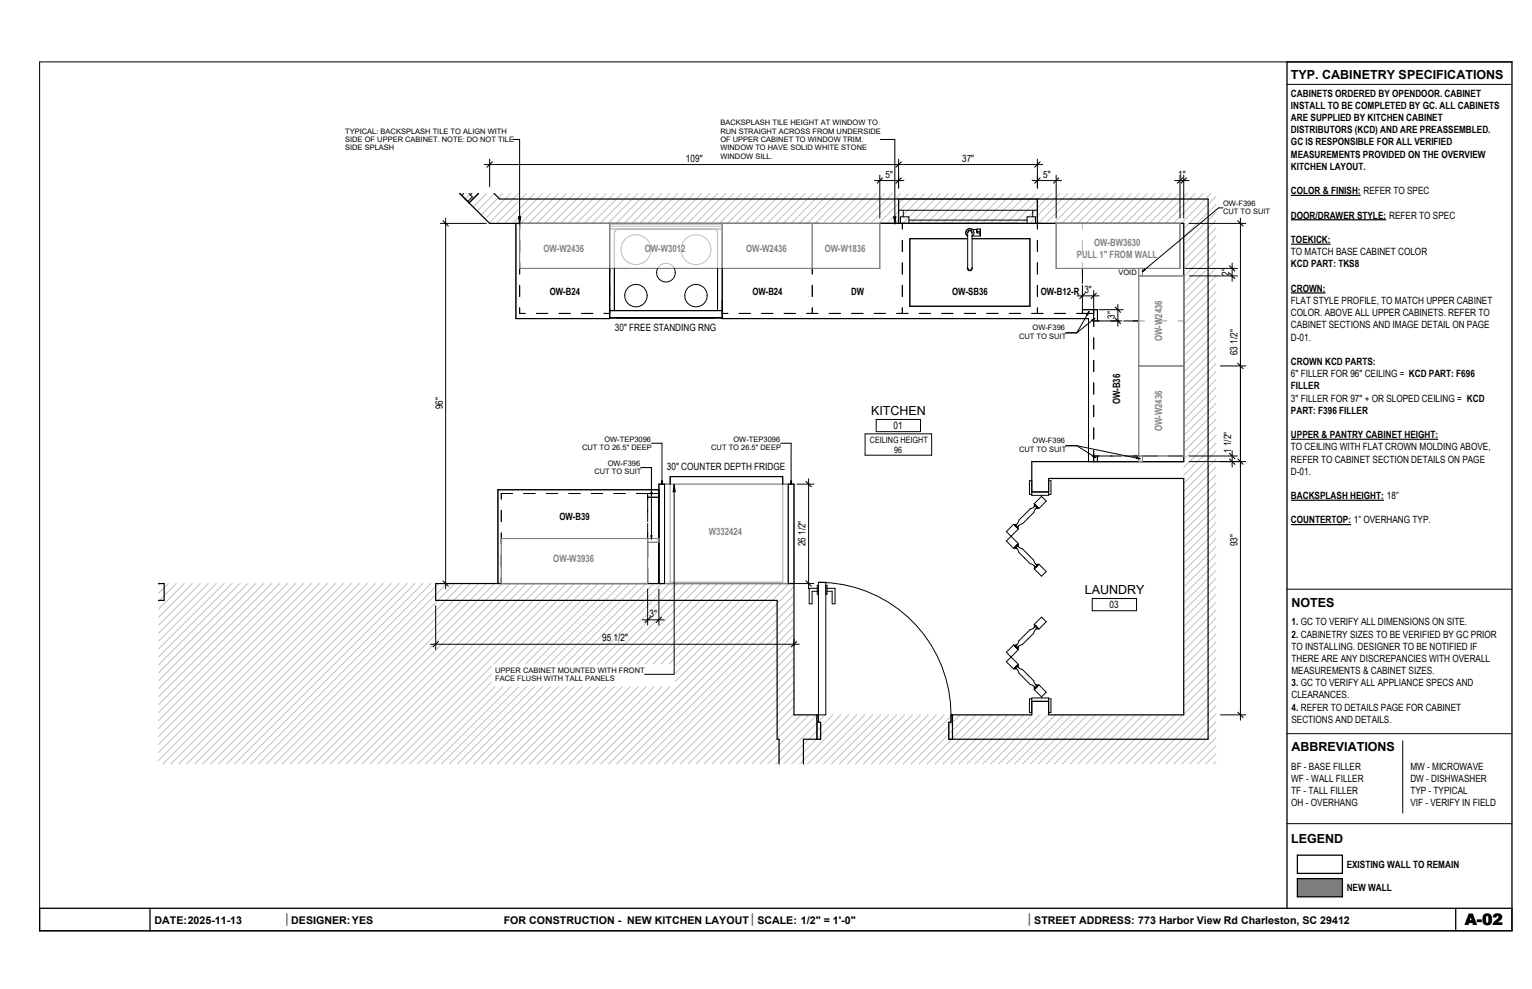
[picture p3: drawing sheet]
<svg xmlns="http://www.w3.org/2000/svg" width="432mm" height="279mm" viewBox="0 0 432 279" stroke-linecap="round" stroke-linejoin="round" font-family="sans-serif">
<path d="M203.7 63v1.6" fill="none" stroke="#fafafa" stroke-width=".28"/>
<g fill="none" stroke="#bdbdbd" stroke-width=".28">
<path d="M146.6 63h10M172 75.7v-12.7h31.7v21.7M172 64.6h31.7M172 63.8h31.7M172 63.3h31.7M173.3 65.9v9.8M173.7 65l.9-.4-.9 .4-.4 .9zM185.5 75.7a2.62 2.62 0 0 1 2.3-1.4 2.62 2.62 0 0 1 2.4 1.4M201.3 64.6l.8 .3 .3 .8v10M212.5 63h35.7M229.1 63v1.6M229.1 67.8v3.2"/>
<path d="M229.1 74.1v1.6M287.1 63h46.8v67.2M305.3 63v1.6M305.3 67.8v3.2M305.3 74.1v1.6M321.2 90.5h1.6M325.9 90.5h3.2M332.3 90.5h1.6M189 136.6h31.8v27.6h-31.8zM321.2 128.6h1M321.2 130.2h1M182.7 151.9v1.1"/>
<path d="M140.4 164.6h45.4"/>
<circle cx="179.4" cy="70.4" r="4.2"/>
<circle cx="196.3" cy="70.4" r="4.2"/>
</g>
<path d="M156.6 63h15.4v1.6M212.5 63h-8.8v12.7" fill="none" stroke="#ededed" stroke-width=".28"/>
<g fill="none" stroke="#000" stroke-width=".28">
<path d="M129.6 54.6l2.7 2.6 2.6-2.6M130.8 54.6l-.6 .6M132.3 54.6l.9 .9-1.3 1.3M133.1 54.6l-.4 .4M134.9 54.6h.1M253.4 59.3h39.2M254.8 59.3v1.9M291.3 59.3v1.9M146.6 64.6v-1.6h-1.1v26.9h26.5v-14.2M146.6 67.8v3.2M146.6 74.1v3.2M173.3 75.7v11.9"/>
<path d="M185.5 75.7a2.64 2.64 0 0 0 2.3 3.9 2.64 2.64 0 0 0 2.4-3.9M202.4 75.7v11.9M203.7 75.7v14.2h103.3v40.3h14.2M229.1 75.7v1.6M248.2 63h85.7M253.4 63v-6.9h39.2v8.5M254 63v-1.8h2.4v1.8M254.5 63v1.6M254.5 67.8v3.2M254.5 74.1v3.2M256.4 62.1h33.3M272.4 65.7l.1 .5 .4 .4"/>
<path d="M272.4 65.7a1.16 1.16 0 0 1 1.7-1.1 1.16 1.16 0 0 1 .1 2h2.3v-1v.8M272.9 65.5v10.2M272.9 75.4a.7 .7 0 0 0 .6 1 .7 .7 0 0 0 .7-1M272.9 65.5v.1M272.9 67.3h-16.3v19.1h33.9v-19.1h-16.3M272.9 65.5h.1M272.9 65.4a.62 .62 0 0 1 .6-.5 .62 .62 0 0 1 .7 .5M273.1 65.5l.1-.3 .3-.2 .4 .2 .1 .3M273.1 75.7l.1 .4 .3 .1 .4-.1 .1-.4M274.2 65.5h.1M274.2 65.5v10.2M274.2 65.5v.1"/>
<path d="M275.5 64.8v.8M275.5 65.6h.2M275.5 64.8h.1M275.5 64.6l-1.2 .1a1.16 1.16 0 0 0-1.3-.1 1.16 1.16 0 0 0-.6 1.1M275.5 65.6v-1h1v1.8M275.7 65.4h.8v.3h-.8zM276.5 64.8v1.5M276.5 64.6v1.8M289.7 63v-1.8h2.4v1.8M292.6 67.8v3.2M292.6 74.1v3.2M305.3 75.7v4.2"/>
<path d="M146.6 86.8v1.6h1.5M146.6 80.5v3.2M151.3 88.4h3.2M157.7 88.4h3.1M164 88.4h3.2M170.4 88.4h1.6M172 89.6h31.7M172 87.6h31.7M203.7 88.4h1.6M208.5 88.4h3.1M214.8 88.4h3.2M221.2 88.4h3.1"/>
<path d="M227.5 88.4h3.2M229.1 80.5v3.2M229.1 86.8v1.6M233.9 88.4h3.1M240.2 88.4h3.2M246.6 88.4h3.1M252.9 88.4h3.2M254.5 80.5v3.2M254.5 86.8v1.6M259.3 88.4h3.1M265.6 88.4h3.2M272 88.4h3.1"/>
<path d="M278.3 88.4h3.2M284.7 88.4h3.1M291 88.4h3.2M292.6 80.5v3.2M292.6 86.8v1.6M297.4 88.4h3.1M303.7 88.4h4.8M305.3 80.5v7.9M305.3 87.4h4.2v3.1M308.5 87.4v4.7M308.5 95.3v3.2M308.5 90.5h7.9"/>
<path d="M316.9 90.5h4.3M308.5 101.6v3.2M308.5 108v3.2M308.5 114.3v3.2M144.6 139.2h-3.2v1.6M147.7 139.2h3.2M154.1 139.2h3.2M160.4 139.2h3.2M166.8 139.2h3.2M173.1 139.2h3.2M179.5 139.2h6.3M182.7 139.2v7.9"/>
<path d="M185.8 138.2h-45.4v26.4h47v-28h-1.6v28M189 136.6v-2.2h31.8v2.2M222.3 136.6h1.6v28h-1.6zM291 139.5h-.7v-3.9h.7v4.1h4.8v-4.1h.6v3.9h-.6M291 138.8h4.8M308.5 120.7v3.2M308.5 127v3.2M308.5 128.6h7.9M309.5 128.6v1.6M316.9 128.6h4.3M322.2 128.6h4.3M322.2 130.2h11.7"/>
<path d="M329.6 128.6h4.3M141.4 144v3.1M141.4 150.3v3.2M141.4 156.7v3.1M182.7 147.7v4.2M182.7 153v4.2M182.7 140.3h3.1M285.9 147.9l-2.1 2.1 3.4 3.4-1.3 1.3-2.1-2.1 3.4-3.4zM286.1 154.5l.3 .2 .3-.1M286.3 154.3l.6 .5 .4 1 3.2 3.2 1 .4 .6 .6M286.6 148h-.5M286.6 148h.1"/>
<path d="M286.8 153.8l.6 .6 1 .4 3.1 3.2 .5 1 .6 .6M287.1 153.5l.2 .3-.2 .3M287.1 148.5h.1M287.1 148.5v.5M291.7 142.1l2.1-2.1 1.3 1.4-2.1 2zM291.7 142.8l.1 .1M291.8 159.7v.6M291.8 142.3l-.1 .5M292.1 142.5l-.6 .6-.9 .4-3.2 3.2-.5 1-.6 .6M292.3 143.3v.1M292.6 143l-.6 .6-.4 .9-3.2 3.2-1 .5-.6 .6M292.8 159.3h-.5"/>
<path d="M292.8 159.3h.1M292.8 143.3l-.5 .1M293 159.1l2.1 2.1-1.3 1.3-2.1-2zM141.4 163v1.6M182.7 160.4v4.2M230.5 166h-2.3v4.3h.8v-3.5h1.5M230.8 164.3a37.4 37.4 0 0 1 37.4 37.3M230.8 164.3h2.1v37.3h-2.5v6.9h1.1v-4.8h-.7zM230.8 165.1h-.3v2.5h.3M232.9 165.1h.4v2.5h-.4M233.3 166h2.2v4.3h-.8v-3.5h-1.4M291.7 176.2l2.1-2.1 1.3 1.3-2.1 2.1z"/>
<path d="M291.8 176.3v.6M292.1 176.6l-.6 .6-1 .4-3.2 3.2-.4 1-.6 .5M292.3 177.3h.5M292.6 177l-.6 .6-.5 1-3.1 3.2-1 .4-.6 .6M292.8 177.3h.1M285.9 181.9l1.3 1.3-3.4 3.5 2.1 2 1.3-1.3-3.4-3.4zM286.1 188.6h.5M286.3 188.3l.6 .6 .5 1 3.2 3.2 .9 .4 .6 .6M286.6 188.6h.1M286.7 182l-.3-.1-.3 .2M286.8 187.8l.6 .6 1 .5 3.2 3.2 .4 .9 .6 .6M287.1 187.6v.5"/>
<path d="M287.1 188.1h.1M287.1 182.5l.2 .3-.2 .3M291 197.1h-.7v3.9h.7v-4.1h4.8v4.1h.6v-3.9h-.6M291 197.8h4.8M291.7 193.8l.1 .5M291.8 193.7l-.1 .1M292.3 193.3l.2-.1 .3 .1M293 193.2l2.1 2.1-1.3 1.3-2.1-2.1zM268.2 201.6h.4v6.9h-1v-4.8h.6z"/>
<circle cx="179.4" cy="83.4" r="3.2"/>
<circle cx="196.3" cy="83.4" r="3.2"/>
</g>
<path d="M231.1 63h17.1" fill="none" stroke="#bdbdbd" stroke-width=".34"/>
<path d="M172 63v12.7M203.7 63v12.7M229.1 63v12.7M321.2 77.8h1M321.2 75.7h1M321.2 103.2h12.7M321.2 128.6h1M182.7 151.9v1.1" fill="none" stroke="#dedede" stroke-width=".28"/>
<path d="M286.2 148.2l-2 2.1M286.3 152.4l-1.3 1.3M294.1 140.4l-2.1 2M294 174.3l-2 2.1M294.8 160.9l-1.4 1.3M286.2 182.2l-2.1 2.1M286.2 186.4l-1.3 1.3M294.7 194.9l-1.3 1.3" fill="none" stroke="#fff" stroke-width=".28"/>
<g fill="none" stroke="#c0c0c0" stroke-width=".28">
<path d="M130.6 54.6l-.5 .4M132.8 54.6l-1.6 1.5M135.1 54.6l-2.7 2.7M137.3 54.6l-3.8 3.8M139.5 54.6l-4.9 4.9M141.8 54.6l-6.1 6M144 54.6l-7.2 7.2M146.3 54.6l-8.3 8.3M148.5 54.6l-8.4 8.4M150.8 54.6l-8.5 8.4M153 54.6l-8.4 8.4M155.3 54.6l-8.5 8.4"/>
<path d="M157.5 54.6l-8.4 8.4M159.8 54.6l-8.5 8.4M162 54.6l-8.5 8.4M164.2 54.6l-8.4 8.4M166.5 54.6l-8.5 8.4M168.7 54.6l-8.4 8.4M171 54.6l-8.5 8.4M173.2 54.6l-8.4 8.4M175.5 54.6l-8.5 8.4M177.7 54.6l-8.4 8.4M180 54.6l-8.5 8.4M182.2 54.6l-8.4 8.4"/>
<path d="M184.4 54.6l-8.4 8.4M186.7 54.6l-8.5 8.4M188.9 54.6l-8.4 8.4M191.2 54.6l-8.5 8.4M193.4 54.6l-8.4 8.4M195.7 54.6l-8.5 8.4M197.9 54.6l-8.4 8.4M200.2 54.6l-8.5 8.4M202.4 54.6l-8.4 8.4M204.6 54.6l-8.4 8.4M206.9 54.6l-8.5 8.4M209.1 54.6l-8.4 8.4"/>
<path d="M211.4 54.6l-8.5 8.4M213.6 54.6l-8.4 8.4M215.9 54.6l-8.5 8.4M218.1 54.6l-8.4 8.4M220.4 54.6l-8.5 8.4M222.6 54.6l-8.4 8.4M224.9 54.6l-8.5 8.4M227.1 54.6l-8.5 8.4M229.3 54.6l-8.4 8.4M231.6 54.6l-8.5 8.4M233.8 54.6l-8.4 8.4M236.1 54.6l-8.5 8.4"/>
<path d="M238.3 54.6l-8.4 8.4M240.6 54.6l-8.5 8.4M242.8 54.6l-8.4 8.4M245.1 54.6l-8.5 8.4M247.3 54.6l-8.4 8.4M249.5 54.6l-8.4 8.4M251.8 54.6l-8.5 8.4M254 54.6l-8.4 8.4M256.3 54.6l-8.5 8.4M258.5 54.6l-8.4 8.4M260.8 54.6l-8.5 8.4M263 54.6l-8.4 8.4"/>
<path d="M265.3 54.6l-8.5 8.4M267.5 54.6l-8.4 8.4M269.7 54.6l-8.4 8.4M272 54.6l-8.5 8.4M274.2 54.6l-8.4 8.4M276.5 54.6l-8.5 8.4M278.7 54.6l-8.4 8.4M281 54.6l-8.5 8.4M283.2 54.6l-8.4 8.4M285.5 54.6l-8.5 8.4M287.7 54.6l-8.4 8.4M290 54.6l-8.5 8.4"/>
<path d="M292.2 54.6l-8.4 8.4M294.4 54.6l-8.4 8.4M296.7 54.6l-8.5 8.4M298.9 54.6l-8.4 8.4M301.2 54.6l-8.5 8.4M303.4 54.6l-8.4 8.4M305.7 54.6l-8.5 8.4M307.9 54.6l-8.4 8.4M310.2 54.6l-8.5 8.4M312.4 54.6l-8.4 8.4M314.6 54.6l-8.4 8.4M316.9 54.6l-8.5 8.4"/>
<path d="M319.1 54.6l-8.4 8.4M321.4 54.6l-8.5 8.4M323.6 54.6l-8.4 8.4M325.9 54.6l-8.5 8.4M328.1 54.6l-8.4 8.4M330.4 54.6l-8.5 8.4M332.6 54.6l-8.4 8.4M334.9 54.6l-8.5 8.4M337.1 54.6l-8.5 8.4M339.3 54.6l-8.4 8.4M341.6 54.6l-8.5 8.4M343 55.4l-9.1 9.1"/>
<path d="M343 57.7l-9.1 9.1M343 59.9l-9.1 9.1M343 62.1l-9.1 9.2M343 64.4l-9.1 9.1M343 66.6l-9.1 9.2M343 68.9l-9.1 9.1M343 71.1l-9.1 9.1M343 73.4l-9.1 9.1M343 75.6l-9.1 9.1M343 77.9l-9.1 9.1M343 80.1l-9.1 9.1M343 82.4l-9.1 9.1"/>
<path d="M343 84.6l-9.1 9.1M343 86.8l-9.1 9.2M343 89.1l-9.1 9.1M343 91.3l-9.1 9.1M343 93.6l-9.1 9.1M343 95.8l-9.1 9.1M343 98.1l-9.1 9.1M343 100.3l-9.1 9.1M343 102.6l-9.1 9.1M343 104.8l-9.1 9.1M343 107l-9.1 9.2M343 109.3l-9.1 9.1"/>
<path d="M343 111.5l-9.1 9.1M343 113.8l-9.1 9.1M343 116l-9.1 9.1M343 118.3l-9.1 9.1M343 120.5l-9.1 9.1M343 122.8l-9.1 9.1M343 125l-9.1 9.1M343 127.2l-9.1 9.2M343 129.5l-9.1 9.1M343 131.7l-9.1 9.2M343 134l-9.1 9.1M343 136.2l-9.1 9.1"/>
<path d="M343 138.5l-9.1 9.1M343 140.7l-9.1 9.1M343 143l-9.1 9.1M343 145.2l-9.1 9.1M343 147.5l-9.1 9.1M343 149.7l-9.1 9.1M343 151.9l-9.1 9.2M343 154.2l-9.1 9.1M343 156.4l-9.1 9.1M343 158.7l-9.1 9.1M45.2 164.6l-.5 .5M47.5 164.6l-2.8 2.8"/>
<path d="M49.7 164.6l-5 5M52 164.6l-7.3 7.3M54.2 164.6l-9.5 9.5M56.4 164.6l-11.7 11.7M58.7 164.6l-14 14M60.9 164.6l-16.2 16.2M63.2 164.6l-18.5 18.5M65.4 164.6l-20.7 20.7M67.7 164.6l-23 23M69.9 164.6l-25.2 25.2M72.2 164.6l-27.5 27.5M74.4 164.6l-29.7 29.7"/>
<path d="M76.6 164.6l-31.9 32M78.9 164.6l-34.2 34.2M81.1 164.6l-36.4 36.4M83.4 164.6l-38.7 38.7M85.6 164.6l-40.9 40.9M87.9 164.6l-43.2 43.2M90.1 164.6l-45.4 45.4M92.4 164.6l-47.7 47.7M94.6 164.6l-49.9 49.9M96.9 164.6l-51 50.9M99.1 164.6l-50.9 50.9M101.3 164.6l-50.9 50.9"/>
<path d="M103.6 164.6l-50.9 50.9M105.8 164.6l-50.9 50.9M108.1 164.6l-50.9 50.9M110.3 164.6l-50.9 50.9M112.6 164.6l-50.9 50.9M114.8 164.6l-50.9 50.9M117.1 164.6l-51 50.9M119.3 164.6l-50.9 50.9M121.5 164.6l-50.9 50.9M123.8 164.6l-50.9 50.9M126 164.6l-50.9 50.9M128.3 164.6l-50.9 50.9"/>
<path d="M130.5 164.6l-50.9 50.9M132.8 164.6l-50.9 50.9M135 164.6l-50.9 50.9M137.3 164.6l-51 50.9M139.5 164.6l-50.9 50.9M141.8 164.6l-51 50.9M144 164.6l-50.9 50.9M146.2 164.6l-50.9 50.9M148.5 164.6l-50.9 50.9M150.7 164.6l-50.9 50.9M153 164.6l-50.9 50.9M155.2 164.6l-50.9 50.9"/>
<path d="M157.5 164.6l-50.9 50.9M159.7 164.6l-50.9 50.9M162 164.6l-22.8 22.7M164.2 164.6l-22.7 22.7M166.4 164.6l-22.7 22.7M168.7 164.6l-22.7 22.7M170.9 164.6l-22.7 22.7M173.2 164.6l-22.7 22.7M175.4 164.6l-22.7 22.7M177.7 164.6l-22.8 22.7M179.9 164.6l-22.7 22.7M182.2 164.6l-22.8 22.7"/>
<path d="M184.4 164.6l-22.7 22.7M186.6 164.6l-22.7 22.7M188.9 164.6l-22.7 22.7M191.1 164.6l-22.7 22.7M193.4 164.6l-22.7 22.7M195.6 164.6l-22.7 22.7M197.9 164.6l-22.8 22.7M200.1 164.6l-22.7 22.7M202.4 164.6l-22.8 22.7M204.6 164.6l-22.7 22.7M206.9 164.6l-22.8 22.7M209.1 164.6l-22.7 22.7"/>
<path d="M211.3 164.6l-22.7 22.7M213.6 164.6l-23.1 23.1M215.8 164.6l-25.3 25.3M218.1 164.6l-27.6 27.6M220.3 164.6l-50.9 50.9M222.6 164.6l-50.9 50.9M223.9 165.5l-50 50M223.9 167.7l-47.8 47.8M223.9 170l-45.5 45.5M223.9 172.2l-43.3 43.3M223.9 174.5l-41 41M223.9 176.7l-38.8 38.8"/>
<path d="M223.9 179l-36.5 36.5M343 160.9l-9.1 9.1M343 163.2l-9.1 9.1M343 165.4l-9.1 9.1M343 167.7l-9.1 9.1M343 169.9l-9.1 9.1M343 172.1l-9.1 9.2M343 174.4l-9.1 9.1M343 176.6l-9.1 9.2M343 178.9l-9.1 9.1M138.7 187.9l-27.7 27.6M138.7 190.2l-25.4 25.3"/>
<path d="M138.7 192.4l-23.2 23.1M139.6 193.7l-21.8 21.8M141.9 193.7l-21.9 21.8M144.1 193.7l-21.8 21.8M146.3 193.7l-21.8 21.8M148.6 193.7l-21.8 21.8M150.8 193.7l-21.8 21.8M153.1 193.7l-21.9 21.8M155.3 193.7l-21.8 21.8M157.6 193.7l-21.9 21.8M159.8 193.7l-21.8 21.8M162.1 193.7l-21.9 21.8"/>
<path d="M164.3 193.7l-21.8 21.8M166.6 193.7l-21.9 21.8M168.8 193.7l-21.8 21.8M171 193.7l-21.8 21.8M173.3 193.7l-21.8 21.8M175.5 193.7l-21.8 21.8M177.8 193.7l-21.9 21.8M180 193.7l-21.8 21.8M182.3 193.7l-21.9 21.8M184.5 193.7l-21.8 21.8M186.8 193.7l-21.9 21.8M189 193.7l-21.8 21.8"/>
<path d="M223.9 181.2l-34.3 34.3M223.9 183.4l-32 32.1M223.9 185.7l-29.8 29.8M223.9 187.9l-27.6 27.6M223.9 190.2l-25.3 25.3M223.9 192.4l-23.1 23.1M223.9 194.7l-20.8 20.8M223.9 196.9l-18.6 18.6M223.9 199.2l-16.3 16.3M343 181.1l-9.1 9.1M343 183.4l-9.1 9.1M343 185.6l-9.1 9.1"/>
<path d="M343 187.9l-9.1 9.1M343 190.1l-9.1 9.1M343 192.4l-9.1 9.1M343 194.6l-20.9 20.9M343 196.8l-18.7 18.7M343 199.1l-16.4 16.4M223.9 201.4l-14.1 14.1M225.9 201.6l-13.8 13.9M228.2 201.6l-13.9 13.9M230.4 201.6l-13.8 13.9M232.7 201.6l-13.9 13.9M234.9 201.6l-13.9 13.9"/>
<path d="M237.2 201.6l-13.9 13.9M239.4 201.6l-13.9 13.9M241.6 201.6l-13.8 13.9M243.9 201.6l-13.9 13.9M246.1 201.6l-13.8 13.9M248.4 201.6l-13.9 13.9M250.6 201.6l-13.8 13.9M252.9 201.6l-13.9 13.9M255.1 201.6l-13.9 13.9M257.4 201.6l-13.9 13.9M259.6 201.6l-13.9 13.9M261.9 201.6l-13.9 13.9"/>
<path d="M264.1 201.6l-13.9 13.9M266.3 201.6l-13.8 13.9M268.6 201.6l-13.9 13.9M270.8 201.6l-13.8 13.9M273.1 201.6l-13.9 13.9M275.3 201.6l-13.9 13.9M277.6 201.6l-13.9 13.9M279.8 201.6l-13.9 13.9M282.1 201.6l-13.9 13.9M284.3 201.6l-13.9 13.9M286.5 201.6l-13.8 13.9M288.8 201.6l-13.9 13.9"/>
<path d="M291 201.6l-13.8 13.9M293.3 201.6l-13.9 13.9M295.5 201.6l-13.8 13.9M297.8 201.6l-13.9 13.9M300 201.6l-13.9 13.9M302.3 201.6l-13.9 13.9M304.5 201.6l-13.9 13.9M306.8 201.6l-13.9 13.9M309 201.6l-13.9 13.9M311.2 201.6l-13.8 13.9M313.5 201.6l-13.9 13.9M315.7 201.6l-13.8 13.9"/>
<path d="M318 201.6l-13.9 13.9M320.2 201.6l-13.9 13.9M322.5 201.6l-13.9 13.9M324.7 201.6l-13.9 13.9M327 201.6l-13.9 13.9M329.2 201.6l-13.9 13.9M331.4 201.6l-13.8 13.9M333.7 201.6l-13.9 13.9M343 201.3l-14.2 14.2M343 203.6l-12 11.9M343 205.8l-9.7 9.7M343 208.1l-7.5 7.4"/>
<path d="M343 210.3l-5.2 5.2M343 212.6l-3 2.9M343 214.8l-.7 .7"/>
</g>
<path d="M134.9 54.6l-2.6 2.6 5.8 5.8h93M139.4 54.6l1.5 1.5h112.5v6.9h-5.2M292.6 56.1h48.1v152.4h-72.1v-6.9h22.4v-3.8h4.8v3.8h38.1v-66.6h-38.1v3.8h-4.8v-8.6h42.9v-67.2h-41.3zM44.7 164.6h1.6v4.8h-1.6M219.7 215.5v-7h-.5v-39.1h-96.3v-4.8h101v37h6.5v6.9h-3.8v7" fill="none" stroke="#000" stroke-width=".34"/>
<path d="M146.6 63h101.6v12.7h-101.6zM172 63v12.7M203.7 63v12.7M229.1 63v12.7M297.9 63h34.9v12.7h-34.9zM321.2 77.8h12.7v50.8h-12.7M321.2 75.7v54.5h1v-1.6M322.2 75.7v2.1M321.2 103.2h12.7M187.4 136.6h34.9v28h-34.9zM182.7 151.9v12.7h-41.3v-12.7h44.4v1.1h-3.1" fill="none" stroke="#808080" stroke-width=".28"/>
<g fill="#fff">
<path d="M173.4 90.7h28.9v3.4h-28.9z"/>
<path d="M188.1 129.8h33.7v3.4h-33.7z"/>
<path d="M247.1 118.3h12.5v3.5h-12.5z"/>
</g>
<path d="M136.6 46.4h157.5M138.1 44.9v7.8M253.4 44.9v8.2M292.6 44.9v8.2M335.4 63h16M349.9 61.5v141.6M247.1 118.3h12.5v3.5h-12.5zM344.2 103.2h7.2M244 122.4h18.8v6h-18.8zM344.2 130.2h7.2M344.2 201.6h7.2" fill="none" stroke="#000" stroke-width=".28"/>
<path d="M138.8 45.7l-1.5 1.5M254.2 45.7l-1.5 1.5M293.3 45.7l-1.5 1.5M349.1 62.3l1.5 1.5M349.1 102.5l1.5 1.5M349.1 129.5l1.5 1.5M349.1 200.9l1.5 1.5" fill="none" stroke="#000" stroke-width=".3"/>
<path d="M308.1 168.8h12.5v3.5h-12.5z" fill="#fff"/>
<g fill="none" stroke="#000" stroke-width=".28">
<path d="M144.8 39.3h1.8v23.8M248.3 39.3h4.1v23.8M246.7 50.9h8.2M248.2 49.4v12.1M253.4 49.4v3.7M291.1 50.9h8.3M292.6 49.4v3.7M297.9 49.4v12.1M331.3 50.9h4.1M332.8 49.4v12.1M333.9 49.4v12.1M345 58.6h-1.3l-21.5 18"/>
<path d="M124.2 63h13M125.7 61.5v104.6M146.2 61.1h.7l-.3 2zM252.1 61.1h.6l-.3 2zM322.8 75.9l.2 .2-.8 .5zM334.3 75.7h14.7M335.4 77.8h13.6M347.5 74.2v5.1M300.6 93.9h3.1M303.8 83.5h6.2M305.3 82v1.9M307.1 87.9l-.3 1-.3-.2z"/>
<path d="M307.1 87.9l-3.4 6M307.9 90.3l.9-.5-.7 .7zM308.5 82v7M308.8 89.8l-5.1 4.1M310 87.4h6.8M313.8 90.5h1.9M315.3 85.9v6.1M180.8 131.9h2.9v20.2M183.6 138.9h.3l-.2 1zM183.8 125h2.9v11.7M186.6 135.7h.3l-.2 1zM190.1 136.7l.4 2h-.7z"/>
<path d="M190.1 136.7v53.5h-8.3M220.2 125h2.9v11.7M223 135.7h.3l-.2 1zM224.8 136.6h4.8M228.1 135.1v31M300.6 125.7h3.1M303.7 125.7l17.8 3.7M303.7 125.7l5.4 3.4M308.3 128.4l.8 .7-.9-.4zM320.6 129l.9 .4h-1zM335.4 130.2h13.6M335.4 128.6h13.6"/>
<path d="M347.5 127.1v4.6M183.6 151.1h.3l-.2 1zM122.9 170.9v12.3M125.3 164.6h1.9M181.2 174.8h6.1M182.7 166.1v10.2M185.8 166.2v10.1M223.8 164.6h5.8M308.1 168.8h12.5v3.5h-12.5zM121.4 181.7h104M223.9 180.2v2"/>
</g>
<g fill="none" stroke="#000" stroke-width=".3">
<path d="M248.9 50.2l-1.5 1.5M254.2 50.2l-1.5 1.5M293.3 50.2l-1.5 1.5M298.6 50.2l-1.5 1.5M333.6 50.2l-1.5 1.5M334.6 50.2l-1.5 1.5M124.9 62.3l1.5 1.5M346.8 75l1.5 1.5M346.8 77.1l1.5 1.5M306 82.7l-1.5 1.5M309.2 82.7l-1.5 1.5M314.5 86.6l1.5 1.5"/>
<path d="M314.5 89.8l1.5 1.5M227.3 135.8l1.5 1.5M346.8 129.5l1.5 1.5M346.8 127.9l1.5 1.5M124.9 163.9l1.5 1.5M183.4 174.1l-1.5 1.5M186.6 174.1l-1.5 1.5M227.3 163.9l1.5 1.5M123.6 181l-1.5 1.5M224.7 181l-1.5 1.5"/>
</g>
<path d="M146.2 61.1h.7l-.3 2zM252.1 61.1h.6l-.3 2zM322.8 75.9l.2 .2-.8 .5zM307.1 87.9l-.3 1-.3-.2zM307.9 90.3l.9-.5-.7 .7zM183.6 138.9h.3l-.2 1zM186.6 135.7h.3l-.2 1zM190.1 136.7l.4 2h-.7zM223 135.7h.3l-.2 1zM308.3 128.4l.8 .7-.9-.4zM320.6 129l.9 .4h-1zM183.6 151.1h.3l-.2 1z" fill="#000"/>
<path d="M365.9 241.2h12.7v5.2h-12.7z" fill="#fff"/>
<path d="M365.9 241.2h12.7v5.2h-12.7z" fill="none" stroke="#000" stroke-width=".37"/>
<path d="M365.9 247.8h12.7v5.2h-12.7z" fill="#808080"/>
<path d="M42.3 256.2v6.4M363 256.2v-238.7h63.4v245.1h-415.2v-6.4h415.2M365.9 247.8h12.7v5.2h-12.7zM410.6 256.2v6.4" fill="none" stroke="#000" stroke-width=".37"/>
<path d="M426.4 17.5h-415.2v245.1h415.2M363 23.8h63.4M363 166.2h63.4M363 207h63.4M395.6 208.9v20.5M363 232.3h63.4" fill="none" stroke="#000" stroke-width=".28"/>
<path d="M80.9 257.8v3.2M212.2 257.8v3.2M290.3 257.8v3.2" fill="none" stroke="#808080" stroke-width=".45"/>
<path d="M364.1 55.1h19.7M364.1 62h26.9M364.1 68.9h11.2M364.1 82.6h9.8M364.1 123.9h41.5M364.1 141.1h26.2M364.1 148h17" fill="none" stroke="#000" stroke-width=".33"/>
<text font-size="4.4" x="413.1" y="261">A-02</text>
<g font-size="3.5">
<text x="364.1" y="22.2">TYP. CABINETRY SPECIFICATIONS</text>
<text x="245.7" y="117.1">KITCHEN</text>
<text x="306" y="167.6">LAUNDRY</text>
<text x="364.2" y="171.1">NOTES</text>
<text x="364.2" y="211.9">ABBREVIATIONS</text>
<text x="364.2" y="237.7">LEGEND</text>
</g>
<g font-size="3">
<text x="43.6" y="260.5">DATE:2025-11-13</text>
<text x="82.2" y="260.5">DESIGNER:YES</text>
<text x="142.1" y="260.5">FOR CONSTRUCTION - NEW KITCHEN LAYOUT</text>
<text x="213.6" y="260.5">SCALE: 1/2&quot; = 1'-0&quot;</text>
<text x="291.7" y="260.5">STREET ADDRESS: 773 Harbor View Rd Charleston, SC 29412</text>
</g>
<g font-size="2.8">
<text x="364.1" y="27.3">CABINETS ORDERED BY OPENDOOR. CABINET</text>
<text x="364.1" y="30.7">INSTALL TO BE COMPLETED BY GC. ALL CABINETS</text>
<text x="364.1" y="34.2">ARE SUPPLIED BY KITCHEN CABINET</text>
<text x="364.1" y="37.6">DISTRIBUTORS (KCD) AND ARE PREASSEMBLED.</text>
<text x="364.1" y="41">GC IS RESPONSIBLE FOR ALL VERIFIED</text>
<text x="193.5" y="45.6">109&quot;</text>
<text x="271.4" y="45.6">37&quot;</text>
<text x="364.1" y="44.5">MEASUREMENTS PROVIDED ON THE OVERVIEW</text>
<text x="364.1" y="47.9">KITCHEN LAYOUT.</text>
<text x="249.8" y="50.1">5&quot;</text>
<text x="294.2" y="50.1">5&quot;</text>
<text x="332.3" y="50.1">1&quot;</text>
<text x="364.1" y="54.8">COLOR &amp; FINISH: REFER TO SPEC</text>
<text x="364.1" y="61.7">DOOR/DRAWER STYLE: REFER TO SPEC</text>
<text x="364.1" y="68.6">TOEKICK:</text>
<text x="364.1" y="72">TO MATCH BASE CABINET COLOR</text>
<text x="346.7" y="77.8" transform="rotate(-90 346.7 77.8)">2&quot;</text>
<text x="364.1" y="75.4">KCD PART: TKS8</text>
<text x="155" y="83.1">OW-B24</text>
<text x="212.2" y="83.1">OW-B24</text>
<text x="240.1" y="83.1">DW</text>
<text x="268.6" y="83.1">OW-SB36</text>
<text x="293.6" y="83.1">OW-B12-R</text>
<text x="305.9" y="82.6">3&quot;</text>
<text x="364.1" y="82.3">CROWN:</text>
<text x="314.4" y="90" transform="rotate(-90 314.4 90)">3&quot;</text>
<text x="364.1" y="85.8">FLAT STYLE PROFILE, TO MATCH UPPER CABINET</text>
<text x="364.1" y="89.2">COLOR. ABOVE ALL UPPER CABINETS. REFER TO</text>
<text x="173.4" y="93.4">30&quot; FREE STANDING RNG</text>
<text x="364.1" y="92.6">CABINET SECTIONS AND IMAGE DETAIL ON PAGE</text>
<text x="349" y="100.2" transform="rotate(-90 349 100.2)">63 1/2&quot;</text>
<text x="364.1" y="96.1">D-01.</text>
<text x="364.1" y="102.9">CROWN KCD PARTS:</text>
<text x="364.1" y="106.4">6&quot; FILLER FOR 96&quot; CEILING = KCD PART: F696</text>
<text x="364.1" y="109.8">FILLER</text>
<text x="364.1" y="113.3">3&quot; FILLER FOR 97&quot; + OR SLOPED CEILING = KCD</text>
<text x="124.9" y="115.5" transform="rotate(-90 124.9 115.5)">96&quot;</text>
<text x="315.9" y="114" transform="rotate(-90 315.9 114)">OW-B36</text>
<text x="364.1" y="116.7">PART: F396 FILLER</text>
<text x="252" y="121.1">01</text>
<text x="364.1" y="123.6">UPPER &amp; PANTRY CABINET HEIGHT:</text>
<text x="347.2" y="127.8" transform="rotate(-90 347.2 127.8)">1 1/2&quot;</text>
<text x="364.1" y="127">TO CEILING WITH FLAT CROWN MOLDING ABOVE,</text>
<text x="364.1" y="130.5">REFER TO CABINET SECTION DETAILS ON PAGE</text>
<text x="188.1" y="132.6">30&quot; COUNTER DEPTH FRIDGE</text>
<text x="364.1" y="133.9">D-01.</text>
<text x="364.1" y="140.8">BACKSPLASH HEIGHT: 18”</text>
<text x="157.8" y="146.6">OW-B39</text>
<text x="364.1" y="147.7">COUNTERTOP: 1” OVERHANG TYP.</text>
<text x="227.2" y="154.1" transform="rotate(-90 227.2 154.1)">26 1/2&quot;</text>
<text x="349" y="154.1" transform="rotate(-90 349 154.1)">93&quot;</text>
<text x="312.9" y="171.6">03</text>
<text x="183.2" y="174">3&quot;</text>
<text x="364.2" y="176.4">1. GC TO VERIFY ALL DIMENSIONS ON SITE.</text>
<text x="364.2" y="179.8">2. CABINETRY SIZES TO BE VERIFIED BY GC PRIOR</text>
<text x="169.8" y="180.9">95 1/2&quot;</text>
<text x="364.2" y="183.3">TO INSTALLING. DESIGNER TO BE NOTIFIED IF</text>
<text x="364.2" y="186.7">THERE ARE ANY DISCREPANCIES WITH OVERALL</text>
<text x="364.2" y="190.1">MEASUREMENTS &amp; CABINET SIZES.</text>
<text x="364.2" y="193.6">3. GC TO VERIFY ALL APPLIANCE SPECS AND</text>
<text x="364.2" y="197">CLEARANCES.</text>
<text x="364.2" y="200.5">4. REFER TO DETAILS PAGE FOR CABINET</text>
<text x="364.2" y="203.9">SECTIONS AND DETAILS.</text>
<text x="364.2" y="217.2">BF - BASE FILLER</text>
<text x="364.2" y="220.6">WF - WALL FILLER</text>
<text x="397.8" y="217.2">MW - MICROWAVE</text>
<text x="397.8" y="220.6">DW - DISHWASHER</text>
<text x="364.2" y="224">TF - TALL FILLER</text>
<text x="364.2" y="227.5">OH - OVERHANG</text>
<text x="397.8" y="224">TYP - TYPICAL</text>
<text x="397.8" y="227.5">VIF - VERIFY IN FIELD</text>
<text x="379.8" y="244.8">EXISTING WALL TO REMAIN</text>
<text x="379.8" y="251.4">NEW WALL</text>
</g>
<g font-size="2.8" fill="#808080">
<text x="153.3" y="71.2">OW-W2436</text>
<text x="181.9" y="71.2">OW-W3012</text>
<text x="210.4" y="71.2">OW-W2436</text>
<text x="232.7" y="71.2">OW-W1836</text>
<text x="308.6" y="69.5">OW-BW3630</text>
<text x="303.7" y="72.9">PULL 1&quot; FROM WALL</text>
<text x="327.8" y="96.2" transform="rotate(-90 327.8 96.2)">OW-W2436</text>
<text x="327.8" y="121.6" transform="rotate(-90 327.8 121.6)">OW-W2436</text>
<text x="199.9" y="150.9">W332424</text>
<text x="156.1" y="158.5">OW-W3936</text>
</g>
<g font-size="2.5">
<text x="245.4" y="124.9">CEILING HEIGHT</text>
<text x="252.2" y="127.7">96</text>
</g>
<g font-size="2.1">
<text x="203.2" y="35.3">BACKSPLASH TILE HEIGHT AT WINDOW TO</text>
<text x="97.3" y="37.7">TYPICAL: BACKSPLASH TILE TO ALIGN WITH</text>
<text x="97.3" y="40.1">SIDE OF UPPER CABINET. NOTE: DO NOT TILE</text>
<text x="203.2" y="37.7">RUN STRAIGHT ACROSS FROM UNDERSIDE</text>
<text x="203.2" y="40.1">OF UPPER CABINET TO WINDOW TRIM.</text>
<text x="97.3" y="42.4">SIDE SPLASH</text>
<text x="203.2" y="42.4">WINDOW TO HAVE SOLID WHITE STONE</text>
<text x="203.2" y="44.8">WINDOW SILL.</text>
<text x="345" y="58">OW-F396</text>
<text x="345" y="60.4">CUT TO SUIT</text>
<text x="315.5" y="77.5">VOID</text>
<text x="287.5" y="95.6">CUT TO SUIT</text>
<text x="291.2" y="93.2">OW-F396</text>
<text x="170.5" y="124.6">OW-TEP3096</text>
<text x="206.9" y="124.6">OW-TEP3096</text>
<text x="291.2" y="125.1">OW-F396</text>
<text x="164.2" y="126.9">CUT TO 26.5&quot; DEEP</text>
<text x="171.4" y="131.4">OW-F396</text>
<text x="200.6" y="126.9">CUT TO 26.5&quot; DEEP</text>
<text x="287.5" y="127.4">CUT TO SUIT</text>
<text x="167.6" y="133.8">CUT TO SUIT</text>
<text x="139.7" y="189.7">UPPER CABINET MOUNTED WITH FRONT</text>
<text x="139.7" y="192.1">FACE FLUSH WITH TALL PANELS</text>
</g>
</svg>
